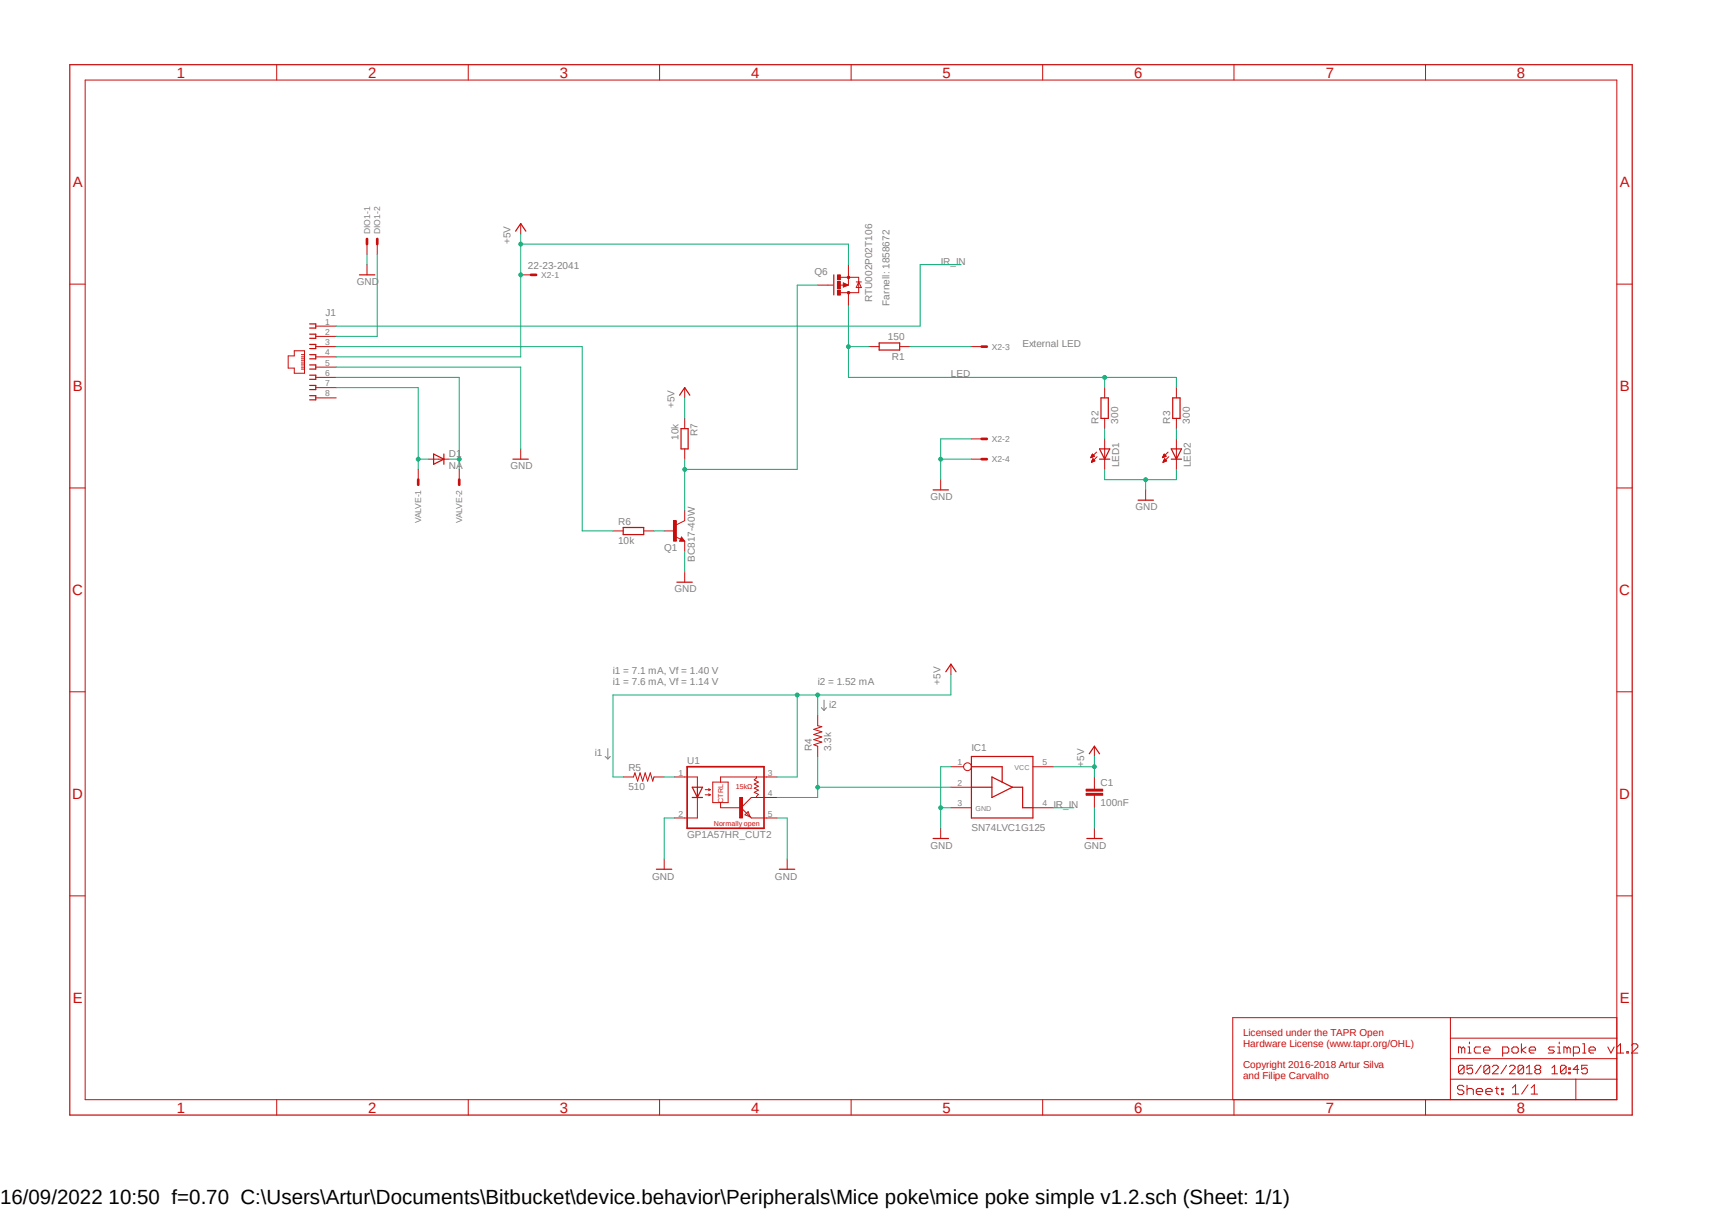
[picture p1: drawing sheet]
<svg xmlns="http://www.w3.org/2000/svg" width="297mm" height="210mm" viewBox="0 0 297 210" stroke-linecap="round" stroke-linejoin="round" font-family="sans-serif">
<path d="M11.8 11l273.5 182.8M285.3 11l-273.5 182.8" fill="none" stroke="#fff" stroke-width=".17"/>
<path d="M105 131.2l.5 .4M105.5 129.8v1.8M105.9 131.2l-.4 .4M142.5 122.7l.5 .5M143 121.4v1.8M143.4 122.7l-.4 .5" fill="none" stroke="#808080" stroke-width=".17"/>
<g fill="none" stroke="#c90d0c" stroke-width=".17">
<path d="M14.8 13.9h265.7v176.8h-265.7zM48 11.2v2.7M81.2 11.2v2.7M114.4 11.2v2.7M147.7 11.2v2.7M180.9 11.2v2.7M214.1 11.2v2.7M247.3 11.2v2.7M12.1 49.3h2.7M280.5 49.3h2.7M12.1 84.6h2.7M280.5 84.6h2.7"/>
<path d="M12.1 120h2.7M280.5 120h2.7M118.8 134.7h2.2v1.8M121 138.3v3.6h-2.2M122.3 136.9h.9M122.3 137.8h.9M122.9 136.8l.3 .1M122.9 137.7l.3 .1M123.2 136.9l-.3 .2M123.2 137.8l-.3 .2M125 139.2v.9h3.6M131.2 134.7v.2l-.3 .4 .7 .3-.7 .4 .7 .4-.7 .3 .7 .3-.7 .4 .7 .4-.4 .3v.2"/>
<path d="M133 138.3h-2.7l-1.7 1.8M133 134.7h-8v.9M12.1 155.4h2.7M128.6 140.1l1.7 1.8h2.7M129.8 140.8l.3 .8-.9-.3zM280.5 155.4h2.7M251.6 176.5v14.2M280.5 176.5h-66.6v14.2M48 190.7v2.7M81.2 190.7v2.7M114.4 190.7v2.7M147.7 190.7v2.7"/>
<path d="M180.9 190.7v2.7M214.1 190.7v2.7M247.3 190.7v2.7M251.6 187.2h28.9M251.6 183.6h28.9M251.6 180h28.9M253.6 181.8l-.3-.2h-.3v1M253.6 181.8v.8M253.6 181.8l.3-.2 .2 .2v.8M254 188.5l-.3-.3h-.5l-.3 .3v.3l.3 .2h.5l.3 .3v.3l-.3 .2h-.5l-.3-.2M254 185l-.2-.3h-.5l-.3 .3v1M254 185v1l-.2 .2h-.5l-.3-.2"/>
<path d="M254 185l-1 1M254.5 188.2v1.6M254.5 189l.3-.2h.5l.3 .2v.8M254.7 181.6h.2v1M254.7 182.6h.5M254.9 180.7v.3M255.5 184.7h-1v.8l.5-.3h.2l.3 .3v.5l-.3 .2h-.4l-.3-.2M256.1 189.3h1.1v-.3l-.2-.2h-.6l-.3 .2v.6l.3 .2h.6M256.9 181.6h-.9l-.2 .2v.6l.2 .2h.9M257 184.7l-1 1.5M257.4 182.1h1.1v-.3l-.3-.2h-.5l-.3 .2v.6l.3 .2h.5M257.8 189.3h1.1v-.3l-.3-.2h-.5l-.3 .2v.6l.3 .2h.5"/>
<path d="M258.4 185l-.2-.3h-.5l-.3 .3v1M258.4 185v1l-.2 .2h-.5l-.3-.2M258.4 185l-1 1M258.9 185l.3-.3h.5l.2 .3v.2l-1 1h1M259.4 188.8h.6M259.7 188.5v1.1l.3 .2M260.5 188.8h.3v.2h-.3zM260.5 189.6h.3v.2h-.3zM260.7 182.6h.8l.2-.2v-.6l-.2-.2h-.8v1.6M261.4 184.7l-1 1.5M261.9 185l.2-.3h.5l.2 .3v.2l-.9 1h.9M262.3 181.8l.3-.2h.5l.3 .2v.6l-.3 .2h-.5l-.3-.2z"/>
<path d="M262.4 188.7l.5-.6v1.6M262.4 189.7h1.1M263.9 181v1.6M264.3 185l-.2-.3h-.5l-.2 .3v1M264.3 185v1l-.2 .2h-.5l-.2-.2M264.3 185l-.9 1M264.8 181.6l-.9 .5 .9 .5M264.8 185.2l.5-.5v1.5M264.8 186.2h1M265.1 188.1l-1.1 1.6M265.3 182.1h1.1v-.3l-.3-.2h-.5l-.3 .2v.6l.3 .2h.5M265.6 189.7h1.1"/>
<path d="M265.6 188.7l.6-.6v1.6M266.5 185.5l-.2 .2v.3l.2 .2h.5l.3-.2v-.3l-.3-.2M266.5 185.5l-.2-.3v-.2l.2-.3h.5l.3 .3v.2l-.3 .3M266.5 185.5h.5M269.2 186.2h1M269.2 185.2l.5-.5v1.5M269.7 181.6h-.8l-.3 .2 .3 .3h.5l.3 .3-.3 .2h-.8M270.2 181.6h.3v1M270.2 182.6h.6M270.5 180.7v.3M271.7 185l-.3-.3h-.5l-.2 .3v1M271.7 185v1l-.3 .2h-.5l-.2-.2"/>
<path d="M271.7 185l-1 1M271.9 181.8l-.3-.2h-.3v1M271.9 181.8v.8M271.9 181.8l.2-.2 .3 .2v.8M272.2 185.2h.2v.3h-.2zM272.2 186h.2v.2h-.2zM273 182.6h.8l.2-.2v-.6l-.2-.2h-.8v1.6M273.4 187.2v3.5M273.9 185.5h-1l.7-.8v1.5M274.6 182.6h.5M274.6 181h.3v1.6M275.4 184.7h-1v.8l.5-.3h.2l.3 .3v.5l-.3 .2h-.5l-.2-.2"/>
<path d="M275.7 182.1h1.1v-.3l-.3-.2h-.5l-.3 .2v.6l.3 .2h.5M278.9 181.6l.6 1 .5-1M280.6 182.6h1.1M280.6 181.6l.5-.6v1.6M282.2 182.4h.3v.2h-.3zM283 181.3l.3-.3h.5l.3 .3v.3l-1.1 1h1.1"/>
</g>
<path d="M12.1 11.2h271.1v182.2h-271.1zM120.1 136.5h1.8l-.9 1.8zM120.1 138.3h1.8M121 136.5v1.8" fill="none" stroke="#c90d0c" stroke-width=".21"/>
<path d="M119.2 133h13.3v10.6h-13.3z" fill="none" stroke="#c90d0c" stroke-width=".3"/>
<path d="M128.3 138.3h.5v3.6h-.5z" fill-rule="evenodd" fill="#c90d0c"/>
<g fill="none" stroke="#c90d0c" stroke-width=".17">
<path d="M90.3 38.8v1.8M54.8 56.6h3.5M54.8 58.3h3.5M63.7 42.3v1.8M63.7 45.9v1.8M65.4 42.3v1.8M90.3 47.7h1.8M143.6 49.4h.9M145.8 48.1h3.2v2.7h-3.2M145.8 49.4h.6M146.3 49.1l.9 .3-.9 .4zM147.2 47.7v1.7"/>
<path d="M147.2 50.8v.4M148.5 48.9h.9M149 48.9l.4 1h-.9zM50 61.7h1.1v-.9h1.7v3.9h-1.7v-.9h-1.1zM52.3 61.5h.5M52.3 61.9h.5M52.3 62.2h.5M52.3 62.6h.5M52.3 62.9h.5M52.3 63.3h.5M52.3 63.7h.5M52.3 64h.5"/>
<path d="M54.8 61.9h3.5M54.8 63.7h3.5M54.8 60.1h3.5M54.8 65.4h3.5M54.8 67.2h3.5M54.8 69h3.5M90.3 77.9v1.7M150.7 60.1h1.8M156.1 60.1h1.8M168.5 79.6h1.8M168.5 60.1h1.8M168.5 76.1h1.8"/>
<path d="M189.3 79.3h.1M189.3 79.2h.3M189.3 79.2h.4M189.4 79.1h.4M189.4 79h.4M189.4 80h.4M189.4 79h.3M189.4 78.9h.3M189.4 79.9h.5M189.5 78.9h.1M189.5 78.8h.1M189.5 79.9h.4"/>
<path d="M189.5 79.8h.4M189.5 78.7l.4 .4-.7 .3zM189.5 79.8h.3M189.5 79.7h.3M189.6 79.7h.1M189.6 79.6h.1M189.6 79.5l.3 .4-.5 .3zM190.2 78.4l-1 1M190.3 79.2l-.9 1M191.6 67.2v1.8M191.6 72.6v1.7M191.6 76.1v5.3"/>
<path d="M201.7 79.3h.1M201.7 79.3h.2M201.8 79.2h.2M201.8 79.2h.3M201.8 79.1h.5M201.8 79h.4M201.8 80h.4M201.9 78.9h.2M201.9 79.9h.5M201.9 78.8h.1M201.9 79.8h.4M202 79.8h.3"/>
<path d="M202 79.7h.2M202 78.7l.3 .4-.6 .3zM202 79.7h.1M202 79.6h.1M202.1 79.5l.3 .4-.6 .3zM202.6 78.4l-.9 1M202.8 79.2l-1 1M204.1 67.2v1.8M204.1 72.6v1.7M204.1 76.1v5.3M72.6 81.4v1.8M79.7 81.4v1.8"/>
<path d="M163.2 83.2v1.8M189.4 80.1h.1M189.4 80.1h.3M198.8 85v1.7M201.8 80.1h.1M201.8 80.1h.2M201.8 80.1h.3M165 115.2v1.8M108.1 134.7h1.8l.3-.7 .4 1.5 .4-1.5 .5 1.5 .4-1.5 .5 1.5 .4-1.5 .4 1.5 .3-.8h1.7M117 134.7h1.8M123.7 135.6h2.6v3.6h-2.6zM128.3 138.3h.5v3.6h-.5z"/>
<path d="M133 134.7h1.8M133 138.3h1.8M141.9 124.1v1.8l.7 .1-1.4 .5 1.4 .4-1.4 .5 1.4 .4-1.4 .5 1.4 .4-1.4 .5 .7 .2v1.8M165 133h2.2M165 136.5h3.5M179.2 133h3.6M188.4 137.6h2.9v.3h-2.9zM188.4 136.9h2.9v.3h-2.9zM189.9 129.4v1.8M189.9 134.7v2.2M189.9 137.9v2.2M115.2 149v1.7"/>
<path d="M117 141.9h1.8M133 141.9h1.8M136.6 149v1.7M163.2 143.6v1.8M165 140.1h3.5M179.2 140.1h3.6M189.9 143.6v1.8"/>
<circle cx="167.8" cy="133" r=".68"/>
</g>
<g fill="none" stroke="#c90d0c" stroke-width=".21">
<path d="M53.7 56.2h1.1v.7h-1.1M53.7 58h1.1v.7h-1.1M53.7 59.7h1.1v.8h-1.1M62.4 47.7h2.6M89.5 40.1l.8-1.3 .9 1.3M144.7 47.7v3.4M152.5 59.5h3.6v1.2h-3.6zM53.7 61.5h1.1v.7h-1.1M53.7 63.3h1.1v.7h-1.1M53.7 65.1h1.1v.7h-1.1M53.7 66.8h1.1v.8h-1.1M53.7 68.6h1.1v.7h-1.1"/>
<path d="M89 79.6h2.7M190.8 77.9h1.7l-.9 1.7zM190.8 79.6h1.7M191 69h1.3v3.6h-1.3zM203.2 79.6h1.8M203.2 77.9h1.8l-.9 1.7zM203.5 69h1.2v3.6h-1.2zM161.9 85h2.6M197.4 86.7h2.7M164.1 116.5l.9-1.3 .9 1.3M168.5 136.5h3.6M168.5 133h5.4v2.6"/>
<path d="M168.5 131.2h10.7v10.7h-10.7zM172.1 134.7l3.5 1.8-3.5 1.8zM175.6 136.5h1.8v3.6h1.8M189 130.7l.9-1.3 .9 1.3M113.9 150.7h2.6M135.2 150.7h2.7M161.9 145.4h2.6M188.6 145.4h2.6"/>
</g>
<path d="M188.4 137.8h2.9M188.4 137h2.9" fill="none" stroke="#c90d0c" stroke-width=".34"/>
<path d="M63.7 41.4v.9M65.4 41.4v.9M92.1 47.7h.9M170.3 76.1h.9M170.3 60.1h.9M170.3 79.6h.9M72.6 83.2v.9M79.7 83.2v.9" fill="none" stroke="#c90d0c" stroke-width=".47"/>
<path d="M146.4 49.3l.6 .1-.6 .2v-.2h.2" fill="none" stroke="#c90d0c" stroke-width=".25"/>
<path d="M147.1 48h.3v.3h-.3z" fill-rule="evenodd" fill="#c90d0c"/>
<path d="M147.1 48h.3v.3h-.3z" fill="none" stroke="#c90d0c" stroke-width=".17"/>
<path d="M147.1 50.6h.3v.3h-.3z" fill-rule="evenodd" fill="#c90d0c"/>
<path d="M147.1 50.6h.3v.3h-.3z" fill="none" stroke="#c90d0c" stroke-width=".17"/>
<path d="M145.3 47.7h.5v.8h-.5z" fill-rule="evenodd" fill="#c90d0c"/>
<path d="M145.3 47.7h.5v.8h-.5z" fill="none" stroke="#c90d0c" stroke-width=".17"/>
<path d="M145.3 50.3h.5v.9h-.5z" fill-rule="evenodd" fill="#c90d0c"/>
<path d="M145.3 50.3h.5v.9h-.5z" fill="none" stroke="#c90d0c" stroke-width=".17"/>
<path d="M145.3 48.8h.5v1.3h-.5z" fill-rule="evenodd" fill="#c90d0c"/>
<path d="M141.9 49.4h1.7M145.3 48.8h.5v1.3h-.5zM147.2 45.9v1.8M147.2 51.2v1.8M117.2 93.1l.9 .4M118.2 93.1l.6 .8h-.9zM118.8 90.3l-1.5 .7" fill="none" stroke="#c90d0c" stroke-width=".17"/>
<path d="M118.2 93.5l.1 .2h-.2l.1-.4 .4 .5h-.5" fill="none" stroke="#c90d0c" stroke-width=".21"/>
<path d="M116.8 90.3h.5v3.6h-.5z" fill-rule="evenodd" fill="#c90d0c"/>
<path d="M74.3 79.6h3.6M118.8 67.2v1.8M118.8 72.6v1.7M118.8 77.9v1.7M106.3 92.1h1.8M111.7 92.1h1.8M115.2 92.1h1.8M116.8 90.3h.5v3.6h-.5zM118.8 88.5v1.8M118.8 93.9v1.7M118.8 99.2v1.8" fill="none" stroke="#c90d0c" stroke-width=".17"/>
<path d="M75.2 78.7l1.8 .9-1.8 .9zM77 78.7v1.8M117.9 68.5l.9-1.3 .9 1.3M118.2 74.3h1.2v3.6h-1.2zM108.1 91.5h3.6v1.2h-3.6zM117.4 101h2.7" fill="none" stroke="#c90d0c" stroke-width=".21"/>
<path d="M165 133h-1.8v10.6M117 141.9h-1.8v7.1M134.8 141.9h1.8v7.1M163.2 140.1h1.8" fill="none" stroke="#0dab76" stroke-width=".17"/>
<circle cx="163.2" cy="140.1" r=".33" fill="#0dab76"/>
<g fill="none" stroke="#0dab76" stroke-width=".17">
<path d="M63.7 44.1v1.8M58.3 63.7h32v14.2M163.2 76.1v7.1M189.9 140.1v3.5"/>
<circle cx="163.2" cy="140.1" r=".33"/>
</g>
<circle cx="163.2" cy="79.6" r=".33" fill="#0dab76"/>
<g fill="none" stroke="#0dab76" stroke-width=".17">
<path d="M163.2 79.6h5.3M163.2 76.1h5.3M191.6 81.4v1.8h12.5v-1.8M198.8 83.2v1.8"/>
<circle cx="163.2" cy="79.6" r=".33"/>
</g>
<circle cx="198.8" cy="83.2" r=".33" fill="#0dab76"/>
<g fill="none" stroke="#0dab76" stroke-width=".17">
<path d="M166.8 45.9h-7.2v10.7h-101.3M118.8 95.6v3.6M115.2 134.7h1.8M141.9 131.2v7.1h-7.1M141.9 136.5h23.1M182.8 140.1h3.5"/>
<circle cx="198.8" cy="83.2" r=".33"/>
</g>
<circle cx="141.9" cy="136.5" r=".33" fill="#0dab76"/>
<g fill="none" stroke="#0dab76" stroke-width=".17">
<path d="M138.3 120.5v14.2h-3.5M165 120.5h-58.7v14.2h1.8"/>
<circle cx="141.9" cy="136.5" r=".33"/>
</g>
<circle cx="138.3" cy="120.5" r=".33" fill="#0dab76"/>
<g fill="none" stroke="#0dab76" stroke-width=".17">
<path d="M141.9 120.5v3.6"/>
<circle cx="138.3" cy="120.5" r=".33"/>
</g>
<circle cx="141.9" cy="120.5" r=".33" fill="#0dab76"/>
<g fill="none" stroke="#0dab76" stroke-width=".17">
<path d="M90.3 42.3v19.6h-32M165 117v3.5"/>
<circle cx="141.9" cy="120.5" r=".33"/>
</g>
<circle cx="90.3" cy="47.7" r=".33" fill="#0dab76"/>
<g fill="none" stroke="#0dab76" stroke-width=".17">
<path d="M90.3 40.6v1.7h56.9v3.6"/>
<circle cx="90.3" cy="47.7" r=".33"/>
</g>
<circle cx="90.3" cy="42.3" r=".33" fill="#0dab76"/>
<g fill="none" stroke="#0dab76" stroke-width=".17">
<path d="M182.8 133h7.1v1.7"/>
<circle cx="90.3" cy="42.3" r=".33"/>
</g>
<circle cx="189.9" cy="133" r=".33" fill="#0dab76"/>
<g fill="none" stroke="#0dab76" stroke-width=".17">
<path d="M118.8 69v3.6M150.7 60.1h-3.5v5.3M191.6 74.3v1.8M204.1 74.3v1.8M189.9 131.2v1.8"/>
<circle cx="189.9" cy="133" r=".33"/>
</g>
<circle cx="147.2" cy="60.1" r=".33" fill="#0dab76"/>
<g fill="none" stroke="#0dab76" stroke-width=".17">
<path d="M147.2 65.4h56.9v1.8M191.6 65.4v1.8"/>
<circle cx="147.2" cy="60.1" r=".33"/>
</g>
<circle cx="191.6" cy="65.4" r=".33" fill="#0dab76"/>
<g fill="none" stroke="#0dab76" stroke-width=".17">
<path d="M147.2 53v7.1M58.3 67.2h14.3v14.2M72.6 79.6h1.7"/>
<circle cx="191.6" cy="65.4" r=".33"/>
</g>
<circle cx="72.6" cy="79.6" r=".33" fill="#0dab76"/>
<g fill="none" stroke="#0dab76" stroke-width=".17">
<path d="M58.3 65.4h21.4v16M77.9 79.6h1.8"/>
<circle cx="72.6" cy="79.6" r=".33"/>
</g>
<circle cx="79.7" cy="79.6" r=".33" fill="#0dab76"/>
<g fill="none" stroke="#0dab76" stroke-width=".17">
<path d="M65.4 44.1v14.2h-7.1M58.3 60.1h42.7v32h5.3M118.8 79.6v8.9M157.9 60.1h10.6"/>
<circle cx="79.7" cy="79.6" r=".33"/>
</g>
<circle cx="118.8" cy="81.4" r=".33" fill="#0dab76"/>
<g fill="none" stroke="#0dab76" stroke-width=".17">
<path d="M141.9 49.4h-3.6v32h-19.5M113.5 92.1h1.7"/>
<circle cx="118.8" cy="81.4" r=".33"/>
</g>
<text font-size="3.6" x="0" y="208.9">16/09/2022 10:50 f=0.70 C:\Users\Artur\Documents\Bitbucket\device.behavior\Peripherals\Mice poke\mice poke simple v1.2.sch (Sheet: 1/1)</text>
<g font-size="2.6" fill="#c90d0c">
<text x="30.7" y="13.5">1</text>
<text x="63.9" y="13.5">2</text>
<text x="97.1" y="13.5">3</text>
<text x="130.3" y="13.5">4</text>
<text x="163.5" y="13.5">5</text>
<text x="196.8" y="13.5">6</text>
<text x="230" y="13.5">7</text>
<text x="263.2" y="13.5">8</text>
<text x="12.6" y="32.5">A</text>
<text x="281" y="32.5">A</text>
<text x="12.6" y="67.8">B</text>
<text x="281" y="67.8">B</text>
<text x="12.5" y="103.2">C</text>
<text x="280.9" y="103.2">C</text>
<text x="12.5" y="138.6">D</text>
<text x="280.9" y="138.6">D</text>
<text x="12.6" y="173.9">E</text>
<text x="281" y="173.9">E</text>
<text x="30.7" y="193">1</text>
<text x="63.9" y="193">2</text>
<text x="97.1" y="193">3</text>
<text x="130.3" y="193">4</text>
<text x="163.5" y="193">5</text>
<text x="196.8" y="193">6</text>
<text x="230" y="193">7</text>
<text x="263.2" y="193">8</text>
</g>
<g font-size="1.7" fill="#808080">
<text x="88.6" y="42.3" transform="rotate(-90 88.6 42.3)">+5V</text>
<text x="91.6" y="46.7">22-23-2041</text>
<text x="141.3" y="47.7">Q6</text>
<text x="163.2" y="45.9">IR_IN</text>
<text x="61.9" y="49.4">GND</text>
<text x="151.3" y="52.4" transform="rotate(-90 151.3 52.4)">RTU002P02T106</text>
<text x="154.3" y="53" transform="rotate(-90 154.3 53)">Farnell: 1858672</text>
<text x="56.5" y="54.8">J1</text>
<text x="154.1" y="59">150</text>
<text x="154.7" y="62.4">R1</text>
<text x="165" y="65.4">LED</text>
<text x="177.4" y="60.1">External LED</text>
<text x="117" y="70.8" transform="rotate(-90 117 70.8)">+5V</text>
<text x="117.7" y="76.3" transform="rotate(-90 117.7 76.3)">10k</text>
<text x="121" y="75.7" transform="rotate(-90 121 75.7)">R7</text>
<text x="190.6" y="73.4" transform="rotate(-90 190.6 73.4)">R2</text>
<text x="194" y="73.4" transform="rotate(-90 194 73.4)">300</text>
<text x="203" y="73.4" transform="rotate(-90 203 73.4)">R3</text>
<text x="206.4" y="73.4" transform="rotate(-90 206.4 73.4)">300</text>
<text x="77.9" y="81.3">NA</text>
<text x="77.9" y="79.3">D1</text>
<text x="88.6" y="81.4">GND</text>
<text x="194.1" y="81.1" transform="rotate(-90 194.1 81.1)">LED1</text>
<text x="206.6" y="81.1" transform="rotate(-90 206.6 81.1)">LED2</text>
<text x="161.4" y="86.7">GND</text>
<text x="197" y="88.5">GND</text>
<text x="107.2" y="94.4">10k</text>
<text x="107.2" y="91.1">R6</text>
<text x="115.2" y="95.6">Q1</text>
<text x="120.6" y="97.4" transform="rotate(-90 120.6 97.4)">BC817-40W</text>
<text x="117" y="102.7">GND</text>
<text x="106.3" y="116.9">i1 = 7.1 mA, Vf = 1.40 V</text>
<text x="106.3" y="118.7">i1 = 7.6 mA, Vf = 1.14 V</text>
<text x="141.9" y="118.7">i2 = 1.52 mA</text>
<text x="163.2" y="118.7" transform="rotate(-90 163.2 118.7)">+5V</text>
<text x="143.8" y="122.7">i2</text>
<text x="103.2" y="131.2">i1</text>
<text x="140.8" y="130.3" transform="rotate(-90 140.8 130.3)">R4</text>
<text x="144.2" y="130.3" transform="rotate(-90 144.2 130.3)">3.3k</text>
<text x="168.5" y="130.3">IC1</text>
<text x="109" y="137">510</text>
<text x="109" y="133.7">R5</text>
<text x="119.2" y="132.5">U1</text>
<text x="188.1" y="133" transform="rotate(-90 188.1 133)">+5V</text>
<text x="190.9" y="136.2">C1</text>
<text x="182.8" y="140.1">IR_IN</text>
<text x="190.9" y="139.8">100nF</text>
<text x="119.2" y="145.4">GP1A57HR_CUT2</text>
<text x="161.4" y="147.2">GND</text>
<text x="168.5" y="144.1">SN74LVC1G125</text>
<text x="188.1" y="147.2">GND</text>
<text x="113.1" y="152.5">GND</text>
<text x="134.4" y="152.5">GND</text>
</g>
<g font-size="1.7" fill="#c90d0c">
<text x="215.6" y="179.7">Licensed under the TAPR Open</text>
<text x="215.6" y="181.6">Hardware License (www.tapr.org/OHL)</text>
<text x="215.6" y="185.3">Copyright 2016-2018 Artur Silva</text>
<text x="215.6" y="187.2">and Filipe Carvalho</text>
</g>
<g font-size="1.5" fill="#808080">
<text x="64.2" y="40.6" transform="rotate(-90 64.2 40.6)">DIO1-1</text>
<text x="66" y="40.6" transform="rotate(-90 66 40.6)">DIO1-2</text>
<text x="93.9" y="48.2">X2-1</text>
<text x="56.4" y="56.3">1</text>
<text x="56.4" y="58.1">2</text>
<text x="56.4" y="59.9">3</text>
<text x="56.4" y="61.6">4</text>
<text x="56.4" y="63.4">5</text>
<text x="56.4" y="65.2">6</text>
<text x="172.1" y="60.6">X2-3</text>
<text x="56.4" y="67">7</text>
<text x="56.4" y="68.7">8</text>
<text x="172.1" y="76.6">X2-2</text>
<text x="172.1" y="80.2">X2-4</text>
<text x="73.1" y="90.7" transform="rotate(-90 73.1 90.7)">VALVE-1</text>
<text x="80.2" y="90.7" transform="rotate(-90 80.2 90.7)">VALVE-2</text>
<text x="117.7" y="134.5">1</text>
<text x="133.2" y="134.5">3</text>
<text x="166.1" y="132.7">1</text>
<text x="166.1" y="136.3">2</text>
<text x="180.8" y="132.7">5</text>
<text x="117.7" y="141.6">2</text>
<text x="133.2" y="141.6">5</text>
<text x="133.2" y="138">4</text>
<text x="166.1" y="139.8">3</text>
<text x="180.8" y="139.8">4</text>
</g>
<g font-size="1.2" fill="#c90d0c">
<text x="127.7" y="136.9">15kΩ</text>
<text x="123.9" y="143.2">Normally open</text>
<text x="125.4" y="139.2" transform="rotate(-90 125.4 139.2)">CTRL</text>
</g>
<g font-size="1.2" fill="#808080">
<text x="176" y="133.5">VCC</text>
<text x="169.2" y="140.6">GND</text>
</g>
</svg>
